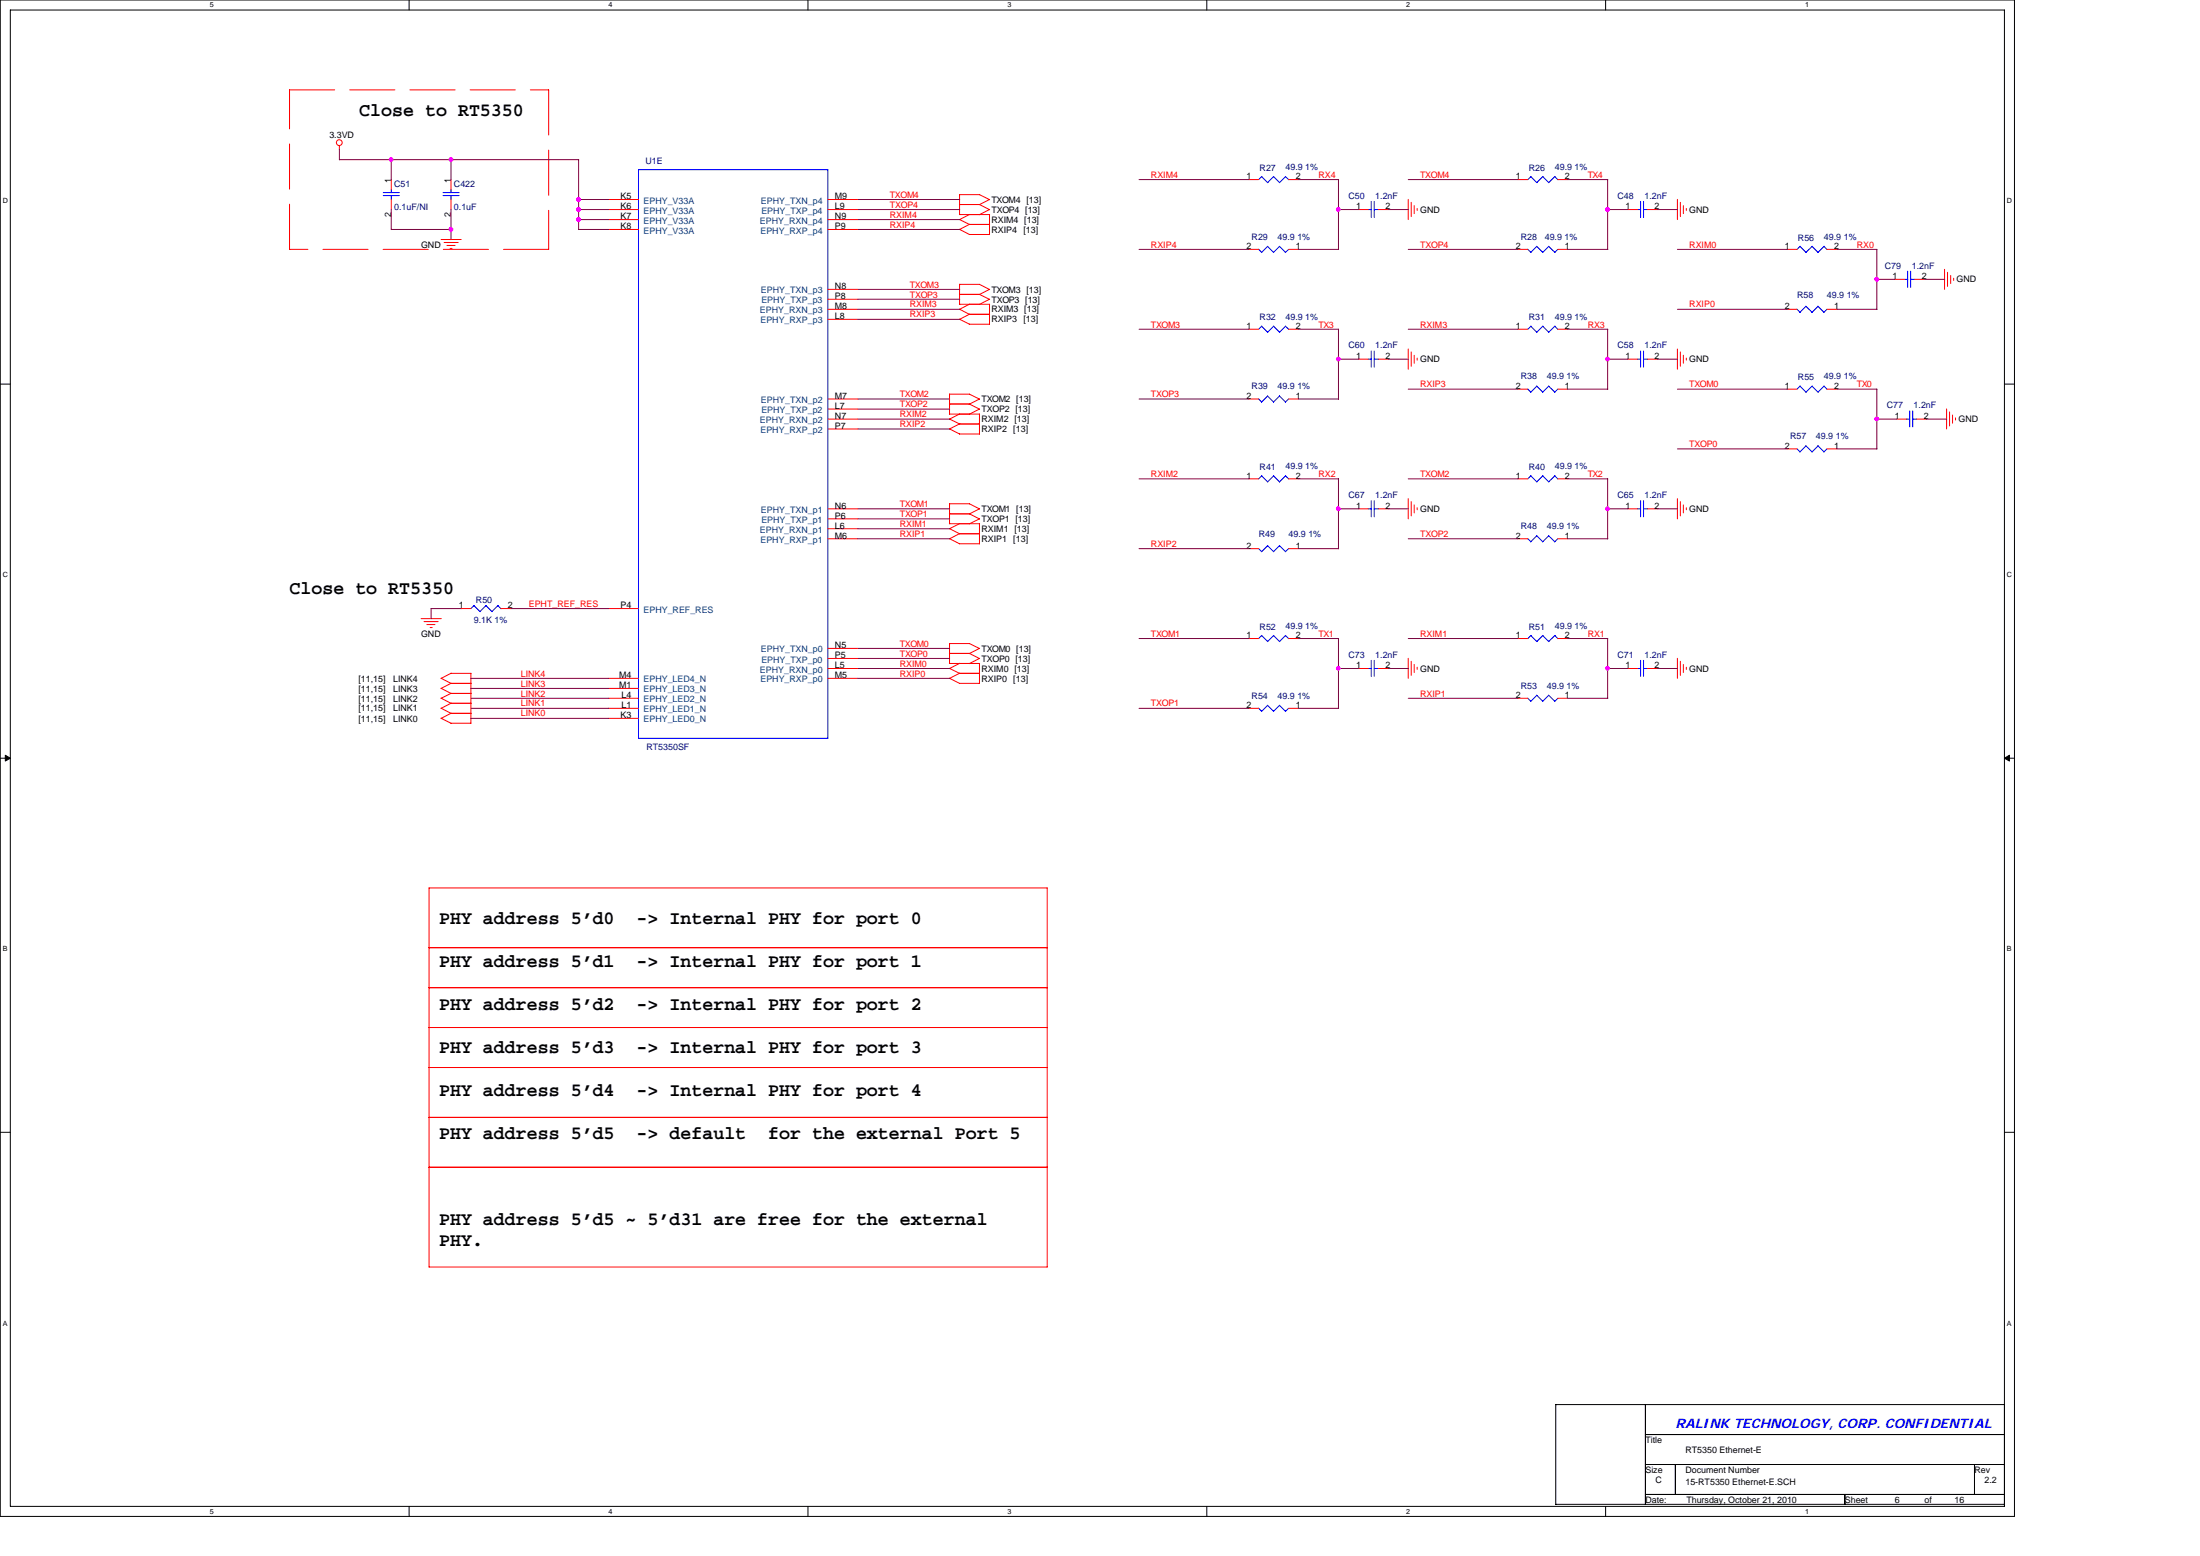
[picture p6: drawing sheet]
<svg xmlns="http://www.w3.org/2000/svg" width="297mm" height="210mm" viewBox="0 0 297 210" stroke-linecap="round" stroke-linejoin="round" font-family="sans-serif">
<path d="M0 0h272v204.6h-272zM1.4 1.4h269.2v201.9h-269.2z" fill="none" stroke="#000" stroke-width=".14"/>
<g fill="#fff">
<path d="M28.3 .1h.5v1.1h-.5z"/>
<path d="M28.3 203.4h.5v1.1h-.5z"/>
</g>
<path d="M55.2 0v1.4M55.2 203.3v1.3" fill="none" stroke="#000" stroke-width=".14"/>
<g fill="#fff">
<path d="M82.2 .1h.5v1.1h-.5z"/>
<path d="M82.2 203.4h.5v1.1h-.5z"/>
</g>
<path d="M109.1 0v1.4M109.1 203.3v1.3" fill="none" stroke="#000" stroke-width=".14"/>
<g fill="#fff">
<path d="M136 .1h.5v1.1h-.5z"/>
<path d="M136 203.4h.5v1.1h-.5z"/>
</g>
<path d="M162.9 0v1.4M162.9 203.3v1.3" fill="none" stroke="#000" stroke-width=".14"/>
<g fill="#fff">
<path d="M189.9 .1h.5v1.1h-.5z"/>
<path d="M189.9 203.4h.5v1.1h-.5z"/>
</g>
<path d="M216.8 0v1.4M216.8 203.3v1.3" fill="none" stroke="#000" stroke-width=".14"/>
<g fill="#fff">
<path d="M243.7 .1h.5v1.1h-.5z"/>
<path d="M243.7 203.4h.5v1.1h-.5z"/>
<path d="M.4 26.6h.7v1h-.7z"/>
<path d="M271 26.6h.6v1h-.6z"/>
<path d="M.4 77.1h.7v1h-.7z"/>
<path d="M271 77.1h.6v1h-.6z"/>
</g>
<path d="M0 51.8h1.4M270.6 51.8h1.4" fill="none" stroke="#000" stroke-width=".14"/>
<g fill="#fff">
<path d="M.4 127.6h.6v1h-.6z"/>
<path d="M271 127.6h.6v1h-.6z"/>
</g>
<path d="M0 102.3h1.4M270.6 102.3h1.4" fill="none" stroke="#000" stroke-width=".14"/>
<path d="M.7 101.9l.7 .4-.7 .4zM270.6 102.3l.7-.4v.8z" fill="#000" stroke="#000" stroke-width=".14"/>
<g fill="#fff">
<path d="M.4 178h.6v1.1h-.6z"/>
<path d="M271 178h.6v1.1h-.6z"/>
</g>
<path d="M0 152.8h1.4M270.6 152.8h1.4M210.1 189.5h60.5v13.5h-60.5zM222.2 193.6h48.4M222.2 189.5v13.5M222.2 197.6h48.4M226.2 197.6v4.1M266.6 197.6v4.1M222.2 201.7h48.4M249.1 201.7v1.3" fill="none" stroke="#000" stroke-width=".14"/>
<g fill="none" stroke="#f00" stroke-width=".14">
<path d="M45.8 19.7v.5M52.8 24.2v1.4M52.8 26.9v1.4M59.6 32.3h2.7M60 32.7h1.9M60.3 33.1h1.1M60.8 33.5h.2M60.9 24.2v1.4M60.9 26.9v1.4M82.2 26.9h4M82.2 28.3h4M82.2 29.6h4"/>
<path d="M82.2 31h4M111.8 26.9h4M111.8 28.3h4M111.8 29.6h4M111.8 39.1h4M111.8 31h4M129.5 29.6l1.4 .7-1.3 .7 1.3 .6M129.5 27.6h2.8M129.5 39.7h2.8M129.6 38.4v2.7h4M129.6 38.4h2.7M130.9 30.3h2.7"/>
<path d="M130.9 31.6h2.7M130.9 28.9l-1.3 .7M132.2 27.6l1.4 .7M132.2 26.3l1.4 .6M132.2 39.7l1.4 .7M132.2 38.4l1.4 .7M132.3 26.3l-2.7-.1-.1 2.8h4.1M133.6 29v2.7M133.6 28.3l-1.4 .7M133.6 26.9l-1.4 .7M133.6 39.1l-1.4 .7M168.6 33.7h1.3"/>
<path d="M168.6 24.2h1.3M174 33.7h1.3M174 24.2h1.3M183.4 28.3h1.3M186.1 28.3h1.3M190.1 26.9v2.7M190.5 27.3v1.9M190.9 27.7v1.1M191.3 28.1v.3M204.9 33.7h1.4M204.9 24.2h1.4M210.3 33.7h1.4"/>
<path d="M210.3 24.2h1.4M219.7 28.3h1.4M222.4 28.3h1.4M226.5 26.9v2.7M226.9 27.3v1.9M227.3 27.7v1.1M227.7 28.1v.3M241.3 33.7h1.3M246.7 33.7h1.3M255.8 37.7h1.4M258.5 37.7h1.4M262.5 36.3v2.8"/>
<path d="M262.9 36.7v2M263.4 37.2v1.1M263.8 37.5v.3M111.8 40.4h4M111.8 41.7h4M111.8 43.1h4M111.8 53.8h4M111.8 55.2h4M111.8 56.6h4M111.8 57.9h4M128.2 54.5h2.7l1.4 .7M128.2 55.9h4.1"/>
<path d="M128.2 56.5l1.3 .7h2.8M128.2 57.9l1.3 .7h2.7M128.2 53.2v2.7M128.2 53.2h2.7l1.4 .7M129.5 41.7l1.4 .7M129.5 43.1l1.4 .7M129.6 55.9l-1.4 .7M129.6 57.2l-1.4 .7M130.9 42.4h2.7M130.9 43.8h2.7M130.9 41l-1.3 .7M130.9 42.4l-1.3 .7"/>
<path d="M132.2 53.8l-1.3 .7M132.2 55.2l-1.3 .7M132.2 55.9v2.7M133.6 41.1v2.7M133.6 40.4l-1.4 .7M168.6 44.4h1.3M168.6 53.8h1.3M174 44.4h1.3M174 53.8h1.3M183.4 48.5h1.3M186.1 48.5h1.3M190.1 47.1v2.7"/>
<path d="M190.5 47.5v1.9M190.9 47.9v1.1M191.3 48.3v.3M204.9 44.4h1.4M204.9 52.5h1.4M210.3 44.4h1.4M210.3 52.5h1.4M219.7 48.5h1.4M222.4 48.5h1.4M226.5 47.1v2.7M226.9 47.5v1.9M227.3 47.9v1.1"/>
<path d="M227.7 48.3v.3M241.3 41.7h1.3M241.3 52.5h1.3M246.7 41.7h1.3M246.7 52.5h1.3M256.1 56.6h1.3M258.8 56.6h1.3M262.8 55.2v2.7M263.2 55.6v1.9M263.6 56v1.1M264 56.4v.3M111.8 68.7h4"/>
<path d="M111.8 70h4M111.8 71.4h4M111.8 72.7h4M128.2 70.7h4.1M128.2 69.3h2.7l1.4 .7M128.2 71.3l1.3 .7h2.8M128.2 72.7l1.3 .7h2.7M129.6 72l-1.4 .7M129.6 70.7l-1.4 .7M132.2 70.7v2.7M132.2 70l-1.3 .7M132.2 68.7l-1.3 .7"/>
<path d="M132.3 68.7l-1.4-.7h-2.7v2.7M168.6 64.6h1.3M168.6 74h1.3M174 64.6h1.3M174 74h1.3M183.4 68.7h1.3M186.1 68.7h1.3M190.1 67.3v2.7M190.5 67.7v1.9M190.9 68.1v1.1M191.3 68.5v.3M204.9 72.7h1.4"/>
<path d="M204.9 64.6h1.4M210.3 72.7h1.4M210.3 64.6h1.4M219.7 68.7h1.4M222.4 68.7h1.4M226.5 67.3v2.7M226.9 67.7v1.9M227.3 68.1v1.1M227.7 68.5v.3M241.3 60.6h1.3M246.7 60.6h1.3M56.9 83.5h2.7"/>
<path d="M57.3 83.9h1.9M57.6 84.3h1.1M58.1 84.7h.3M59.5 92.9l1.4 .7M59.5 96.9l1.4 .7M59.5 95.6l1.4 .7M59.5 91.5l1.4 .7M59.5 94.2l1.4 .7M60.9 92.2h2.7M60.9 93.6h2.7M60.9 96.3h2.7M60.9 97.6h2.7"/>
<path d="M60.9 94.9h2.7M60.9 90.9h2.7v6.7M60.9 92.2l-1.3 .7M60.9 96.2l-1.3 .7M60.9 94.9l-1.3 .7M60.9 90.8l-1.3 .7M60.9 93.6l-1.3 .6M62.2 82.1h1.4M67.6 82.1h1.4M82.2 82.1h4M82.2 91.5h4M82.2 92.9h4"/>
<path d="M82.2 94.2h4M82.2 95.6h4M82.2 96.9h4M111.8 90.2h4M111.8 91.5h4M111.8 87.5h4M111.8 88.9h4M128.2 91.5l1.3 .7h2.7M128.2 90.2l1.3 .7h2.8M128.2 89.5h4.1M128.2 88.2h2.7l1.4 .7M128.2 86.8v2.7"/>
<path d="M128.2 86.8h2.7l1.4 .7M129.6 90.8l-1.4 .7M129.6 89.5l-1.4 .7M132.2 89.5v2.7M132.2 88.9l-1.3 .7M132.2 87.5l-1.3 .7M168.6 95.6h1.3M168.6 86.2h1.3M174 95.6h1.3M174 86.2h1.3M183.4 90.2h1.3M186.1 90.2h1.3"/>
<path d="M190.1 88.8v2.7M190.5 89.2v1.9M190.9 89.7v1.1M191.3 90v.3M204.9 94.2h1.4M204.9 86.2h1.4M210.3 94.2h1.4M210.3 86.2h1.4M219.7 90.2h1.4M222.4 90.2h1.4M226.5 88.8v2.7M226.9 89.2v1.9"/>
<path d="M227.3 89.7v1.1M227.7 90v.3M57.9 119.8h83.5v51.2h-83.5zM57.9 127.9h83.5M57.9 133.3h83.5M57.9 138.7h83.5M57.9 144.1h83.5M57.9 150.8h83.5M57.9 157.5h83.5"/>
<circle cx="45.8" cy="19.2" r=".39"/>
</g>
<path d="M39.1 12.1h35M74.1 12.1v21.6M39.1 33.7v-21.6M74.1 33.7h-35" fill="none" stroke="#f00" stroke-width=".14" stroke-dasharray="6.1 2"/>
<g fill="none" stroke="#00f" stroke-width=".14">
<path d="M51.7 26h2.2M51.7 26.4h2.2M52.8 25.6v.4M52.8 26.4v.5M59.8 26h2.2M59.8 26.4h2.2M60.9 25.6v.4M60.9 26.4v.5M86.2 22.9h25.6v76.7h-25.6zM169.9 33.6l.4 .5M170.3 23.8l.9 .9M170.4 23.8l-.5 .4"/>
<path d="M172 23.8l.8 .9M172 34.1l-.9-.9-.8 .9M172 23.8l-.8 .8M172.7 33.2l.9 .9M172.8 33.3l-.9 .8M173.6 23.8l.4 .5M173.6 23.8l-.8 .8M174 33.7l-.5 .4M184.7 28.3h.4M185.1 27.2v2.2M185.5 27.2v2.2M185.5 28.3h.6"/>
<path d="M206.3 33.6l.4 .5M206.7 23.8l.8 .9M206.7 23.8l-.4 .4M208.3 34.1l-.8-.9-.8 .9M208.3 23.8l.8 .9M208.3 23.8l-.8 .8M209.1 33.2l.8 .9M209.1 33.3l-.8 .8M209.9 23.8l.5 .5M209.9 23.8l-.8 .8M210.3 33.7l-.4 .4M221.1 28.3h.4"/>
<path d="M221.5 27.2v2.2M221.9 27.2v2.2M221.9 28.3h.6M243 33.3l.9 .8M243.1 33.2l-.5 .5M244.7 33.3l.8 .8M244.7 33.2l-.9 .9M246.3 33.3l.4 .4M246.3 33.2l-.8 .9M257.2 37.7h.4M257.6 36.6v2.2M258 37.7h.5"/>
<path d="M258 36.6v2.2M169.9 53.8l.4 .5M169.9 44.4l.5-.4 .8 .9M172 44l.8 .9M172 54.3l-.9-.9-.8 .9M172 44l-.8 .8M172.7 53.4l.9 .9M172.8 53.4l-.9 .9M173.6 44l.4 .4M173.6 44l-.8 .8M174 53.8l-.5 .5M184.7 48.5h.4"/>
<path d="M185.1 47.4v2.2M185.5 48.5h.6M185.5 47.4v2.2M206.7 44l.8 .9M206.7 44l-.4 .4M207.5 52.1l.8 .8M207.5 52.1l-.8 .8-.4-.4M208.3 44l.8 .9M208.3 44l-.8 .8M209.1 52.1l.8 .8 .4-.4M209.1 52.1l-.8 .8M209.9 44l.5 .4"/>
<path d="M209.9 44l-.8 .8M221.1 48.5h.4M221.5 47.4v2.2M221.9 47.4v2.2M221.9 48.5h.6M242.6 41.7l.4 .4M243.1 52.1l-.5 .4M243.8 41.3l.8 .9 .9-.9M243.8 41.3l-.8 .9M244.7 52.1l.8 .8M244.7 52.1l-.8 .8-.9-.8M245.4 41.3l.9 .8"/>
<path d="M246.3 52.1l.4 .4M246.3 52.1l-.8 .8M246.7 41.7l-.5 .5M257.4 56.6h.4M257.8 55.5v2.1M258.3 56.6h.5M258.3 55.5v2.1M169.9 74l.4 .4M170.3 64.2l.9 .8M170.4 64.2l-.5 .4M171.1 73.6l.9 .8M171.2 73.6l-.9 .9"/>
<path d="M172 64.2l.8 .8M172 64.2l-.8 .8M172.7 73.6l.9 .8M172.8 73.6l-.9 .9M173.6 64.2l.4 .4M173.6 64.2l-.8 .8M174 74l-.5 .5M184.7 68.7h.4M185.1 67.6v2.1M185.5 67.6v2.1M185.5 68.7h.6M206.3 72.7l.4 .4"/>
<path d="M206.7 64.2l.8 .8M206.7 64.2l-.4 .4M207.5 72.3l.8 .8M207.5 72.3l-.8 .8M208.3 64.2l.8 .8M208.3 64.2l-.8 .8M209.1 72.3l.8 .8M209.1 72.3l-.8 .8M209.9 64.2l.5 .4M209.9 64.2l-.8 .8M210.3 72.7l-.4 .4M221.1 68.7h.4"/>
<path d="M221.5 67.6v2.1M221.9 67.6v2.1M221.9 68.7h.6M242.6 60.6l.4 .4M243.8 60.2l.8 .8 .9-.8M243.8 60.2l-.8 .8M245.4 60.2l.9 .8M246.7 60.6l-.5 .4M63.6 82.1l.4-.4 .8 .8M64.8 82.5l.8-.8 .8 .8M67.6 82.1l-.4-.4-.8 .8M169.9 95.6l.4 .4"/>
<path d="M170.3 85.8l.9 .8M170.4 85.7l-.5 .5M171.1 95.2l.8 .8 .9-.8M171.2 95.2l-.9 .8M172 85.8l.8 .8M172 85.7l-.8 .9M172.7 95.2l.9 .8M173.6 85.8l.4 .4M173.6 85.7l-.8 .9M174 95.6l-.5 .4M184.7 90.2h.4M185.1 89.1v2.2"/>
<path d="M185.5 90.2h.6M185.5 89.1v2.2M206.7 85.8l.8 .8M206.7 85.7l-.4 .5M207.5 93.8l.8 .8M207.5 93.8l-.8 .9-.4-.5M208.3 85.7l-.8 .9M209.1 93.8l.8 .9 .4-.5M209.1 93.8l-.8 .9M209.9 85.8l.5 .4M209.9 85.7l-.8 .9-.8-.8M221.1 90.2h.4"/>
<path d="M221.5 89.1v2.2M221.9 90.2h.6M221.9 89.1v2.2"/>
</g>
<g fill="none" stroke="#800040" stroke-width=".14">
<path d="M45.8 21.5h32.3M45.8 20.2v1.4M52.8 31h8.1M52.8 21.5v2.8M52.8 28.3v2.7M60.9 21.5v2.8M60.9 28.3v4M78.1 28.3h4.1M78.1 21.5v9.5M78.1 31h4.1M78.1 26.9h4.1M78.1 29.6h4.1"/>
<path d="M115.8 28.3h13.8M115.8 39.1h13.8M115.8 31h13.8M115.8 26.9h13.8M115.8 29.6h13.8M153.8 24.2h14.8M153.8 33.7h14.8M175.3 24.2h5.4M175.3 33.7h5.4M180.7 28.3h2.7M180.7 24.2v9.5M187.4 28.3h2.8"/>
<path d="M190.1 24.2h14.9M190.1 33.7h14.9M211.7 24.2h5.4v9.5M211.7 33.7h5.4M217.1 28.3h2.7M223.8 28.3h2.7M226.5 33.7h14.8M248 33.7h5.4M253.4 33.7v8.1M253.4 37.7h2.4M259.9 37.7h2.7M115.8 56.6h12.4"/>
<path d="M115.8 41.7h13.8M115.8 53.8h12.4M115.8 57.9h12.4M115.8 40.4h13.8M115.8 43.1h13.8M115.8 55.2h12.4M153.8 44.4h14.8M153.8 53.8h14.8M175.3 44.4h5.4M175.3 53.8h5.4M180.7 48.5h2.7M180.7 44.4v9.5"/>
<path d="M187.4 48.5h2.8M190.1 44.4h14.9M190.1 52.5h14.9M211.7 44.4h5.4v8.1h-5.4M217.1 48.5h2.7M223.8 48.5h2.7M226.5 52.5h14.8M226.5 41.7h14.8M248 52.5h5.4M248 41.7h5.4M253.4 56.6h2.7M253.4 52.5v8.1"/>
<path d="M260.1 56.6h2.7M115.8 68.7h12.4M115.8 72.7h12.4M115.8 70h12.4M115.8 71.4h12.4M153.8 64.6h14.8M153.8 74h14.8M175.3 64.6h5.4M175.3 74h5.4M180.7 68.7h2.7M180.7 64.6v9.5M187.4 68.7h2.8"/>
<path d="M190.1 64.6h14.9M190.1 72.7h14.9M211.7 64.6h5.4v8.1M211.7 72.7h5.4M217.1 68.7h2.7M223.8 68.7h2.7M226.5 60.6h14.8M248 60.6h5.4M62.3 82.1h-4.1v1.4M63.6 94.2h18.6M63.6 95.6h18.6M63.6 96.9h18.6"/>
<path d="M63.6 91.5h18.6M63.6 92.9h18.6M69 82.1h13.2M115.8 90.2h12.4M115.8 88.9h12.4M115.8 91.5h12.4M115.8 87.5h12.4M153.8 86.2h14.8M153.8 95.6h14.8M175.3 86.2h5.4M175.3 95.6h5.4M180.7 90.2h2.7"/>
<path d="M180.7 86.2v9.4M187.4 90.2h2.8M190.1 94.2h14.9M190.1 86.2h14.9M211.7 86.2h5.4v8h-5.4M217.1 90.2h2.7M223.8 90.2h2.7"/>
</g>
<g fill="#f0f" stroke="#f0f" stroke-width=".14">
<circle cx="217" cy="48.5" r=".26"/>
<circle cx="217" cy="90.2" r=".25"/>
<circle cx="217" cy="68.7" r=".26"/>
<circle cx="253.4" cy="56.5" r=".26"/>
<circle cx="217" cy="28.3" r=".26"/>
<circle cx="180.7" cy="90.2" r=".25"/>
<circle cx="180.7" cy="48.5" r=".26"/>
<circle cx="253.4" cy="37.7" r=".27"/>
<circle cx="180.7" cy="28.3" r=".26"/>
<circle cx="180.7" cy="68.7" r=".26"/>
<circle cx="52.8" cy="21.5" r=".26"/>
<circle cx="78.1" cy="26.9" r=".26"/>
<circle cx="78.1" cy="28.3" r=".27"/>
<circle cx="60.9" cy="21.5" r=".27"/>
<circle cx="60.9" cy="31" r=".27"/>
<circle cx="78.1" cy="29.6" r=".26"/>
</g>
<g font-size="2.6">
<text x="48.5" y="15.6">Close to RT5350</text>
<text x="39.1" y="80.2">Close to RT5350</text>
<text x="59.3" y="124.7">PHY address 5’d0</text>
<text x="85.9" y="124.7">-&gt; Internal PHY for port 0</text>
<text x="59.3" y="130.5">PHY address 5’d1</text>
<text x="85.9" y="130.5">-&gt; Internal PHY for port 1</text>
<text x="59.3" y="136.3">PHY address 5’d2</text>
<text x="85.9" y="136.3">-&gt; Internal PHY for port 2</text>
<text x="59.3" y="142">PHY address 5’d3</text>
<text x="85.9" y="142">-&gt; Internal PHY for port 3</text>
<text x="59.3" y="147.8">PHY address 5’d4</text>
<text x="85.9" y="147.8">-&gt; Internal PHY for port 4</text>
<text x="59.3" y="153.6">PHY address 5’d5</text>
<text x="85.9" y="153.6">-&gt; default</text>
<text x="103.7" y="153.6">for the external Port 5</text>
<text x="59.3" y="165.2">PHY address 5’d5 ~ 5’d31 are free for the external</text>
<text x="59.3" y="168.1">PHY.</text>
</g>
<text font-size="1.8" fill="#00f" x="226.2" y="192.7">RALINK TECHNOLOGY, CORP. CONFIDENTIAL</text>
<g font-size="1.2">
<text x="44.5" y="18.6">3.3VD</text>
<text x="52.8" y="29.3" transform="rotate(-90 52.8 29.3)">2</text>
<text x="52.8" y="24.6" transform="rotate(-90 52.8 24.6)">1</text>
<text x="60.9" y="29.3" transform="rotate(-90 60.9 29.3)">2</text>
<text x="60.9" y="24.6" transform="rotate(-90 60.9 24.6)">1</text>
<text x="83.8" y="26.9">K5</text>
<text x="83.8" y="28.3">K6</text>
<text x="83.8" y="29.6">K7</text>
<text x="112.7" y="26.9">M9</text>
<text x="112.7" y="28.3">L9</text>
<text x="112.7" y="29.6">N9</text>
<text x="133.9" y="28.7">TXOP4 [13]</text>
<text x="133.9" y="27.4">TXOM4 [13]</text>
<text x="168.3" y="24.2">1</text>
<text x="174.9" y="24.2">2</text>
<text x="183.1" y="28.3">1</text>
<text x="187" y="28.3">2</text>
<text x="191.7" y="28.7">GND</text>
<text x="204.7" y="24.2">1</text>
<text x="211.3" y="24.2">2</text>
<text x="219.5" y="28.3">1</text>
<text x="223.4" y="28.3">2</text>
<text x="228.1" y="28.7">GND</text>
<text x="56.9" y="33.4">GND</text>
<text x="83.8" y="30.9">K8</text>
<text x="112.7" y="30.9">P9</text>
<text x="133.9" y="31.4">RXIP4</text>
<text x="133.9" y="30.1">RXIM4 [13]</text>
<text x="138.2" y="31.4">[13]</text>
<text x="168.3" y="33.6">2</text>
<text x="174.9" y="33.6">1</text>
<text x="204.7" y="33.6">2</text>
<text x="211.3" y="33.6">1</text>
<text x="241" y="33.6">1</text>
<text x="247.6" y="33.6">2</text>
<text x="112.7" y="39">N8</text>
<text x="112.7" y="40.4">P8</text>
<text x="112.7" y="41.7">M8</text>
<text x="133.9" y="40.8">TXOP3 [13]</text>
<text x="133.9" y="39.5">TXOM3 [13]</text>
<text x="241" y="41.7">2</text>
<text x="247.6" y="41.7">1</text>
<text x="255.5" y="37.7">1</text>
<text x="259.5" y="37.7">2</text>
<text x="264.2" y="38.1">GND</text>
<text x="112.7" y="43.1">L8</text>
<text x="133.9" y="42.2">RXIM3 [13]</text>
<text x="133.9" y="43.5">RXIP3</text>
<text x="138.2" y="43.5">[13]</text>
<text x="168.3" y="44.4">1</text>
<text x="174.9" y="44.4">2</text>
<text x="204.7" y="44.4">1</text>
<text x="211.3" y="44.4">2</text>
<text x="112.7" y="53.8">M7</text>
<text x="168.3" y="53.8">2</text>
<text x="174.9" y="53.8">1</text>
<text x="183.1" y="48.5">1</text>
<text x="187" y="48.5">2</text>
<text x="191.7" y="48.9">GND</text>
<text x="204.7" y="52.5">2</text>
<text x="211.3" y="52.5">1</text>
<text x="219.5" y="48.5">1</text>
<text x="223.4" y="48.5">2</text>
<text x="228.1" y="48.9">GND</text>
<text x="241" y="52.5">1</text>
<text x="247.6" y="52.5">2</text>
<text x="112.7" y="55.2">L7</text>
<text x="112.7" y="56.5">N7</text>
<text x="112.7" y="57.9">P7</text>
<text x="132.5" y="54.3">TXOM2 [13]</text>
<text x="132.5" y="55.6">TXOP2 [13]</text>
<text x="132.5" y="57">RXIM2 [13]</text>
<text x="132.5" y="58.3">RXIP2 [13]</text>
<text x="255.8" y="56.5">1</text>
<text x="259.7" y="56.5">2</text>
<text x="264.4" y="57">GND</text>
<text x="168.3" y="64.6">1</text>
<text x="174.9" y="64.6">2</text>
<text x="204.7" y="64.6">1</text>
<text x="211.3" y="64.6">2</text>
<text x="241" y="60.6">2</text>
<text x="247.6" y="60.6">1</text>
<text x="112.7" y="68.6">N6</text>
<text x="112.7" y="70">P6</text>
<text x="112.7" y="71.3">L6</text>
<text x="132.5" y="70.4">TXOP1 [13]</text>
<text x="132.5" y="69.1">TXOM1 [13]</text>
<text x="132.5" y="71.8">RXIM1 [13]</text>
<text x="183.1" y="68.6">1</text>
<text x="187" y="68.6">2</text>
<text x="191.7" y="69.1">GND</text>
<text x="219.5" y="68.6">1</text>
<text x="223.4" y="68.6">2</text>
<text x="228.1" y="69.1">GND</text>
<text x="112.7" y="72.7">M6</text>
<text x="132.5" y="73.1">RXIP1 [13]</text>
<text x="168.3" y="74">2</text>
<text x="174.9" y="74">1</text>
<text x="204.7" y="72.7">2</text>
<text x="211.3" y="72.7">1</text>
<text x="62" y="82.1">1</text>
<text x="68.6" y="82.1">2</text>
<text x="83.8" y="82.1">P4</text>
<text x="56.9" y="85.9">GND</text>
<text x="112.7" y="87.5">N5</text>
<text x="112.7" y="88.8">P5</text>
<text x="132.5" y="89.3">TXOP0 [13]</text>
<text x="132.5" y="87.9">TXOM0 [13]</text>
<text x="168.3" y="86.1">1</text>
<text x="174.9" y="86.1">2</text>
<text x="204.7" y="86.1">1</text>
<text x="211.3" y="86.1">2</text>
<text x="48.4" y="93.3">[11,15]</text>
<text x="48.4" y="92">[11,15]</text>
<text x="48.4" y="94.7">[11,15]</text>
<text x="53.1" y="93.3">LINK3</text>
<text x="53.1" y="92">LINK4</text>
<text x="53.1" y="94.7">LINK2</text>
<text x="83.6" y="91.5">M4</text>
<text x="83.6" y="92.9">M1</text>
<text x="83.9" y="94.2">L4</text>
<text x="83.9" y="95.6">L1</text>
<text x="112.7" y="90.2">L5</text>
<text x="112.7" y="91.5">M5</text>
<text x="132.5" y="92">RXIP0 [13]</text>
<text x="132.5" y="90.6">RXIM0 [13]</text>
<text x="168.3" y="95.6">2</text>
<text x="174.9" y="95.6">1</text>
<text x="183.1" y="90.2">1</text>
<text x="187" y="90.2">2</text>
<text x="191.7" y="90.6">GND</text>
<text x="204.7" y="94.2">2</text>
<text x="211.3" y="94.2">1</text>
<text x="219.5" y="90.2">1</text>
<text x="223.4" y="90.2">2</text>
<text x="228.1" y="90.6">GND</text>
<text x="48.4" y="97.4">[11,15]</text>
<text x="48.4" y="96">[11,15]</text>
<text x="53.1" y="97.4">LINK0</text>
<text x="53.1" y="96">LINK1</text>
<text x="83.8" y="96.9">K3</text>
<text x="222.2" y="194.7">Title</text>
<text x="227.6" y="196">RT5350 Ethernet-E</text>
<text x="222.2" y="198.7">Size</text>
<text x="222.2" y="202.8">Date:</text>
<text x="223.5" y="200.1">C</text>
<text x="227.6" y="198.7">Document Number</text>
<text x="227.6" y="200.3">15-RT5350 Ethernet-E.SCH</text>
<text x="227.7" y="202.8">Thursday, October 21, 2010</text>
<text x="249.1" y="202.8">Sheet</text>
<text x="255.8" y="202.8">6</text>
<text x="259.9" y="202.8">of</text>
<text x="263.9" y="202.8">16</text>
<text x="266.6" y="198.7">Rev</text>
<text x="267.9" y="200.1">2.2</text>
</g>
<g font-size="1.2" fill="#000080">
<text x="87.1" y="22.1">U1E</text>
<text x="170.1" y="23.1">R27</text>
<text x="173.6" y="22.9">49.9 1%</text>
<text x="206.4" y="23.1">R26</text>
<text x="209.9" y="22.9">49.9 1%</text>
<text x="53.2" y="25.2">C51</text>
<text x="53.2" y="28.3">0.1uF/NI</text>
<text x="61.3" y="25.2">C422</text>
<text x="61.3" y="28.3">0.1uF</text>
<text x="182.1" y="26.8">C50</text>
<text x="185.7" y="26.8">1.2nF</text>
<text x="218.4" y="26.8">C48</text>
<text x="222" y="26.8">1.2nF</text>
<text x="169" y="32.3">R29</text>
<text x="172.5" y="32.3">49.9 1%</text>
<text x="205.3" y="32.3">R28</text>
<text x="208.6" y="32.3">49.9 1%</text>
<text x="242.8" y="32.5">R56</text>
<text x="246.3" y="32.3">49.9 1%</text>
<text x="242.6" y="40.2">R58</text>
<text x="246.7" y="40.2">49.9 1%</text>
<text x="254.5" y="36.2">C79</text>
<text x="258.1" y="36.2">1.2nF</text>
<text x="170.1" y="43.2">R32</text>
<text x="173.6" y="43.1">49.9 1%</text>
<text x="182.1" y="47">C60</text>
<text x="185.7" y="47">1.2nF</text>
<text x="206.4" y="43.2">R31</text>
<text x="209.9" y="43.1">49.9 1%</text>
<text x="218.4" y="47">C58</text>
<text x="222" y="47">1.2nF</text>
<text x="169" y="52.5">R39</text>
<text x="172.5" y="52.5">49.9 1%</text>
<text x="205.3" y="51.2">R38</text>
<text x="208.8" y="51.2">49.9 1%</text>
<text x="242.8" y="51.3">R55</text>
<text x="246.3" y="51.2">49.9 1%</text>
<text x="241.7" y="59.3">R57</text>
<text x="245.2" y="59.3">49.9 1%</text>
<text x="254.8" y="55.1">C77</text>
<text x="258.4" y="55.1">1.2nF</text>
<text x="170.1" y="63.4">R41</text>
<text x="173.6" y="63.3">49.9 1%</text>
<text x="206.4" y="63.4">R40</text>
<text x="209.9" y="63.3">49.9 1%</text>
<text x="182.1" y="67.2">C67</text>
<text x="185.7" y="67.2">1.2nF</text>
<text x="205.3" y="71.4">R48</text>
<text x="208.8" y="71.4">49.9 1%</text>
<text x="218.4" y="67.2">C65</text>
<text x="222" y="67.2">1.2nF</text>
<text x="169.9" y="72.5">R49</text>
<text x="174" y="72.5">49.9 1%</text>
<text x="64.3" y="81.3">R50</text>
<text x="64" y="84">9.1K 1%</text>
<text x="170.1" y="85">R52</text>
<text x="173.6" y="84.8">49.9 1%</text>
<text x="182.1" y="88.8">C73</text>
<text x="185.7" y="88.8">1.2nF</text>
<text x="206.4" y="85">R51</text>
<text x="209.9" y="84.8">49.9 1%</text>
<text x="218.4" y="88.8">C71</text>
<text x="222" y="88.8">1.2nF</text>
<text x="169" y="94.3">R54</text>
<text x="172.5" y="94.3">49.9 1%</text>
<text x="205.3" y="92.9">R53</text>
<text x="208.8" y="92.9">49.9 1%</text>
<text x="87.3" y="101.3">RT5350SF</text>
</g>
<g font-size="1.2" fill="#004080">
<text x="86.9" y="27.5">EPHY_V33A</text>
<text x="86.9" y="28.8">EPHY_V33A</text>
<text x="102.7" y="27.5">EPHY_TXN_p4</text>
<text x="102.8" y="28.8">EPHY_TXP_p4</text>
<text x="86.9" y="30.2">EPHY_V33A</text>
<text x="86.9" y="31.5">EPHY_V33A</text>
<text x="102.6" y="30.2">EPHY_RXN_p4</text>
<text x="102.7" y="31.5">EPHY_RXP_p4</text>
<text x="102.7" y="39.6">EPHY_TXN_p3</text>
<text x="102.8" y="40.9">EPHY_TXP_p3</text>
<text x="102.6" y="42.3">EPHY_RXN_p3</text>
<text x="102.7" y="43.6">EPHY_RXP_p3</text>
<text x="102.6" y="57.1">EPHY_RXN_p2</text>
<text x="102.7" y="58.4">EPHY_RXP_p2</text>
<text x="102.7" y="54.4">EPHY_TXN_p2</text>
<text x="102.8" y="55.8">EPHY_TXP_p2</text>
<text x="102.6" y="71.9">EPHY_RXN_p1</text>
<text x="102.7" y="69.2">EPHY_TXN_p1</text>
<text x="102.8" y="70.6">EPHY_TXP_p1</text>
<text x="102.7" y="73.3">EPHY_RXP_p1</text>
<text x="86.9" y="82.7">EPHY_REF_RES</text>
<text x="102.7" y="88.1">EPHY_TXN_p0</text>
<text x="102.8" y="89.4">EPHY_TXP_p0</text>
<text x="86.9" y="92.1">EPHY_LED4_N</text>
<text x="86.9" y="93.5">EPHY_LED3_N</text>
<text x="86.9" y="94.8">EPHY_LED2_N</text>
<text x="102.6" y="90.8">EPHY_RXN_p0</text>
<text x="102.7" y="92.1">EPHY_RXP_p0</text>
<text x="86.9" y="96.1">EPHY_LED1_N</text>
<text x="86.9" y="97.5">EPHY_LED0_N</text>
</g>
<g font-size="1.2" fill="#f00">
<text x="120.1" y="29.4">RXIM4</text>
<text x="120.1" y="26.7">TXOM4</text>
<text x="120.1" y="28">TXOP4</text>
<text x="155.4" y="24">RXIM4</text>
<text x="178" y="24">RX4</text>
<text x="191.7" y="24">TXOM4</text>
<text x="214.4" y="24">TX4</text>
<text x="120.1" y="30.7">RXIP4</text>
<text x="155.4" y="33.4">RXIP4</text>
<text x="191.7" y="33.4">TXOP4</text>
<text x="228.1" y="33.4">RXIM0</text>
<text x="250.7" y="33.4">RX0</text>
<text x="122.8" y="41.5">RXIM3</text>
<text x="122.8" y="38.8">TXOM3</text>
<text x="122.8" y="40.2">TXOP3</text>
<text x="228.1" y="41.5">RXIP0</text>
<text x="122.8" y="42.8">RXIP3</text>
<text x="155.4" y="44.2">TXOM3</text>
<text x="178" y="44.2">TX3</text>
<text x="191.7" y="44.2">RXIM3</text>
<text x="214.4" y="44.2">RX3</text>
<text x="121.5" y="53.6">TXOM2</text>
<text x="155.4" y="53.6">TXOP3</text>
<text x="191.7" y="52.3">RXIP3</text>
<text x="228.1" y="52.3">TXOM0</text>
<text x="250.7" y="52.3">TX0</text>
<text x="121.5" y="54.9">TXOP2</text>
<text x="121.5" y="56.3">RXIM2</text>
<text x="121.5" y="57.7">RXIP2</text>
<text x="155.4" y="64.4">RXIM2</text>
<text x="178" y="64.4">RX2</text>
<text x="191.7" y="64.4">TXOM2</text>
<text x="214.4" y="64.4">TX2</text>
<text x="228.1" y="60.3">TXOP0</text>
<text x="121.5" y="71.1">RXIM1</text>
<text x="121.5" y="69.8">TXOP1</text>
<text x="121.5" y="68.4">TXOM1</text>
<text x="121.5" y="72.5">RXIP1</text>
<text x="155.4" y="73.8">RXIP2</text>
<text x="191.7" y="72.5">TXOP2</text>
<text x="71.4" y="81.9">EPHT_REF_RES</text>
<text x="121.5" y="87.3">TXOM0</text>
<text x="121.5" y="90">RXIM0</text>
<text x="121.5" y="88.6">TXOP0</text>
<text x="155.4" y="85.9">TXOM1</text>
<text x="178" y="85.9">TX1</text>
<text x="191.7" y="85.9">RXIM1</text>
<text x="214.4" y="85.9">RX1</text>
<text x="70.3" y="95.3">LINK1</text>
<text x="70.3" y="92.6">LINK3</text>
<text x="70.3" y="94">LINK2</text>
<text x="70.3" y="91.3">LINK4</text>
<text x="121.5" y="91.3">RXIP0</text>
<text x="155.4" y="95.3">TXOP1</text>
<text x="191.7" y="94">RXIP1</text>
<text x="70.3" y="96.7">LINK0</text>
</g>
<g font-size="1">
<text x="28.3" y="1">5</text>
<text x="82.2" y="1">4</text>
<text x="136" y="1">3</text>
<text x="189.9" y="1">2</text>
<text x="243.7" y="1">1</text>
<text x=".4" y="27.4">D</text>
<text x="271" y="27.4">D</text>
<text x=".4" y="77.9">C</text>
<text x="271" y="77.9">C</text>
<text x=".4" y="128.4">B</text>
<text x="271" y="128.4">B</text>
<text x=".4" y="178.9">A</text>
<text x="271" y="178.9">A</text>
<text x="28.3" y="204.3">5</text>
<text x="82.2" y="204.3">4</text>
<text x="136" y="204.3">3</text>
<text x="189.9" y="204.3">2</text>
<text x="243.7" y="204.3">1</text>
</g>
</svg>
